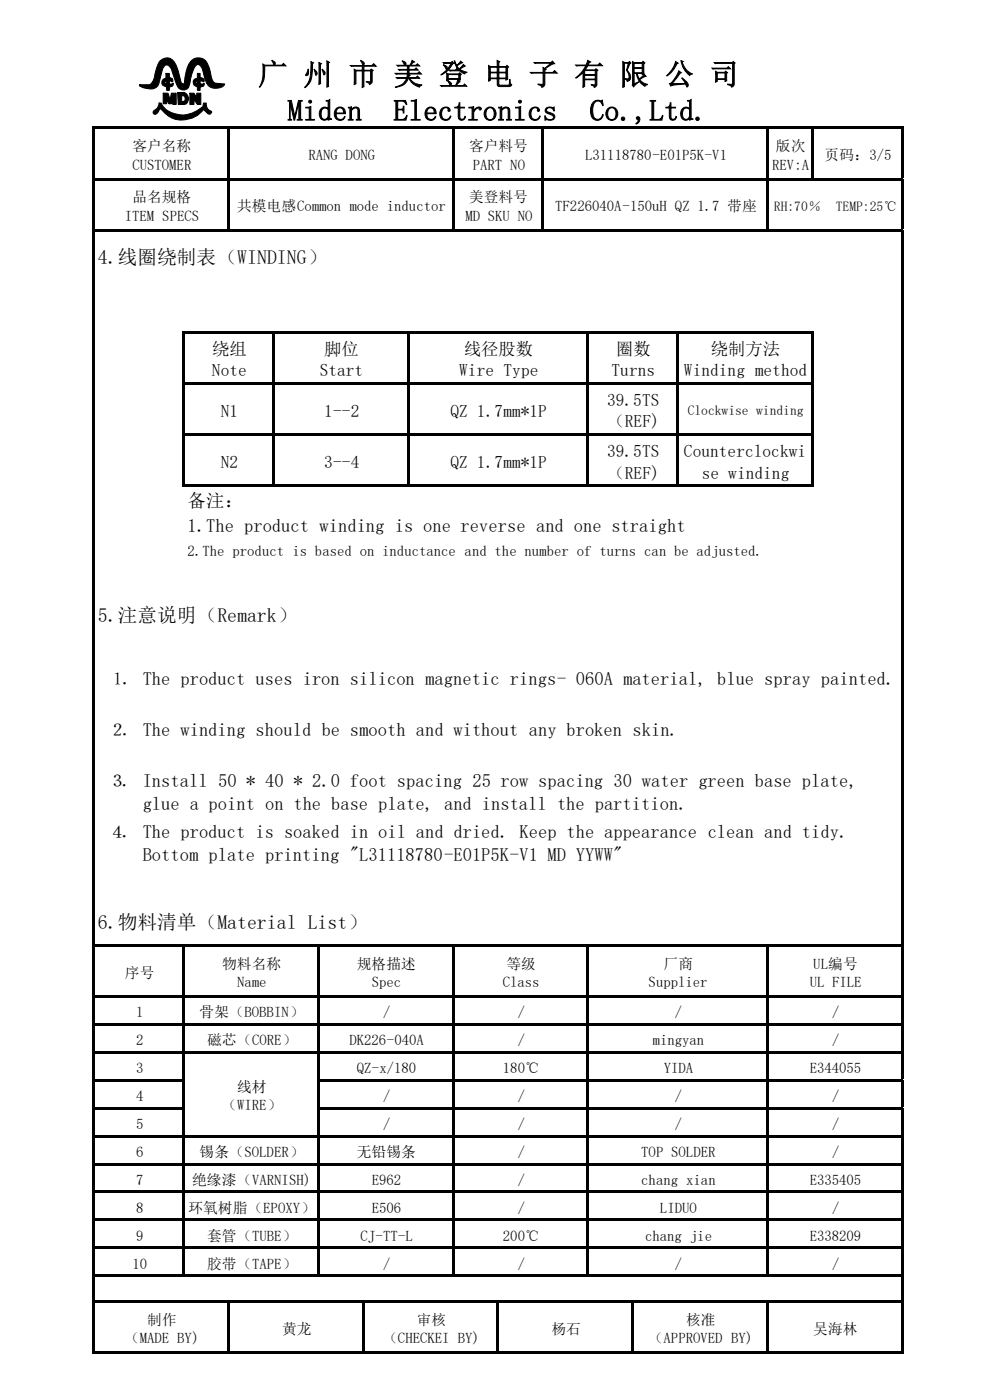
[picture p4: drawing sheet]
<svg xmlns="http://www.w3.org/2000/svg" width="210mm" height="297mm" viewBox="0 0 210 297" stroke-linecap="round" stroke-linejoin="round" font-family="sans-serif">
<g fill="#000">
<path d="M19.6 26.9h.6v10.8h-.6z" fill-rule="evenodd"/>
<path d="M19.6 37.7h.6v10.9h-.6z" fill-rule="evenodd"/>
<path d="M20.2 26.9h171.4v.5h-171.4z" fill-rule="evenodd"/>
<path d="M20.2 37.7h151.8v.5h-151.8z" fill-rule="evenodd"/>
<path d="M48.2 27.1h.5v10.6h-.5z" fill-rule="evenodd"/>
<path d="M48.2 38h.5v11.1h-.5z" fill-rule="evenodd"/>
<path d="M95.8 27.1h.6v10.6h-.6z" fill-rule="evenodd"/>
<path d="M95.8 38h.6v11.1h-.6z" fill-rule="evenodd"/>
<path d="M114.9 27.1h.5v10.6h-.5z" fill-rule="evenodd"/>
<path d="M114.9 38h.5v11.1h-.5z" fill-rule="evenodd"/>
<path d="M162.5 27.1h.5v10.6h-.5z" fill-rule="evenodd"/>
<path d="M162.5 38h.5v11.1h-.5z" fill-rule="evenodd"/>
<path d="M172 27.1h.6v11.1h-.6z" fill-rule="evenodd"/>
<path d="M172.6 37.7h19v.5h-19z" fill-rule="evenodd"/>
<path d="M191.1 27.1h.5v10.6h-.5z" fill-rule="evenodd"/>
<path d="M191.1 38h.5v10.6h-.5z" fill-rule="evenodd"/>
<path d="M19.6 48.6h.6v130.5h-.6z" fill-rule="evenodd"/>
<path d="M20.2 48.6h28v.5h-28z" fill-rule="evenodd"/>
<path d="M48.7 48.6h47.1v.5h-47.1z" fill-rule="evenodd"/>
<path d="M96.4 48.6h18.5v.5h-18.5z" fill-rule="evenodd"/>
<path d="M115.4 48.6h47.1v.5h-47.1z" fill-rule="evenodd"/>
<path d="M163 48.6h28.6v.5h-28.6z" fill-rule="evenodd"/>
<path d="M191.1 48.8h.5v124.9h-.5z" fill-rule="evenodd"/>
<path d="M38.7 70.2h.5v10.9h-.5z" fill-rule="evenodd"/>
<path d="M39.2 70.2h133.4v.5h-133.4z" fill-rule="evenodd"/>
<path d="M57.7 70.5h.6v10.6h-.6z" fill-rule="evenodd"/>
<path d="M86.3 70.5h.5v10.6h-.5z" fill-rule="evenodd"/>
<path d="M124.4 70.5h.5v10.6h-.5z" fill-rule="evenodd"/>
<path d="M143.5 70.5h.5v10.6h-.5z" fill-rule="evenodd"/>
<path d="M172 70.5h.6v10.6h-.6z" fill-rule="evenodd"/>
<path d="M38.7 81.1h.5v10.8h-.5z" fill-rule="evenodd"/>
<path d="M38.7 91.9h.5v11.4h-.5z" fill-rule="evenodd"/>
<path d="M39.2 81.1h133.4v.5h-133.4z" fill-rule="evenodd"/>
<path d="M39.2 91.9h133.4v.5h-133.4z" fill-rule="evenodd"/>
<path d="M57.7 81.3h.6v10.6h-.6z" fill-rule="evenodd"/>
<path d="M57.7 92.2h.6v11.1h-.6z" fill-rule="evenodd"/>
<path d="M86.3 81.3h.5v10.6h-.5z" fill-rule="evenodd"/>
<path d="M86.3 92.2h.5v11.1h-.5z" fill-rule="evenodd"/>
<path d="M124.4 81.3h.5v10.6h-.5z" fill-rule="evenodd"/>
<path d="M124.4 92.2h.5v11.1h-.5z" fill-rule="evenodd"/>
<path d="M143.5 81.3h.5v10.6h-.5z" fill-rule="evenodd"/>
<path d="M143.5 92.2h.5v11.1h-.5z" fill-rule="evenodd"/>
<path d="M172 81.3h.6v10.6h-.6z" fill-rule="evenodd"/>
<path d="M172 92.2h.6v11.1h-.6z" fill-rule="evenodd"/>
<path d="M39.2 102.7h18.5v.6h-18.5z" fill-rule="evenodd"/>
<path d="M58.3 102.7h28v.6h-28z" fill-rule="evenodd"/>
<path d="M86.8 102.7h37.6v.6h-37.6z" fill-rule="evenodd"/>
<path d="M124.9 102.7h18.6v.6h-18.6z" fill-rule="evenodd"/>
<path d="M144 102.7h28v.6h-28z" fill-rule="evenodd"/>
<path d="M19.6 179.1h.6v10.8h-.6z" fill-rule="evenodd"/>
<path d="M191.1 173.7h.5v16.2h-.5z" fill-rule="evenodd"/>
<path d="M19.6 189.9h.6v10.4h-.6z" fill-rule="evenodd"/>
<path d="M191.1 189.9h.5v10.4h-.5z" fill-rule="evenodd"/>
<path d="M19.6 200.3h.6v10.8h-.6z" fill-rule="evenodd"/>
<path d="M19.6 211.1h.6v5.9h-.6z" fill-rule="evenodd"/>
<path d="M19.6 217h.6v6h-.6z" fill-rule="evenodd"/>
<path d="M20.2 200.3h171.4v.5h-171.4z" fill-rule="evenodd"/>
<path d="M20.2 211.1h171.4v.5h-171.4z" fill-rule="evenodd"/>
<path d="M20.2 217h171.4v.6h-171.4z" fill-rule="evenodd"/>
<path d="M38.7 200.5h.5v10.6h-.5z" fill-rule="evenodd"/>
<path d="M38.7 211.4h.5v5.6h-.5z" fill-rule="evenodd"/>
<path d="M38.7 217.3h.5v5.7h-.5z" fill-rule="evenodd"/>
<path d="M67.3 200.5h.5v10.6h-.5z" fill-rule="evenodd"/>
<path d="M67.3 211.4h.5v5.6h-.5z" fill-rule="evenodd"/>
<path d="M67.3 217.3h.5v5.7h-.5z" fill-rule="evenodd"/>
<path d="M95.8 200.5h.6v10.6h-.6z" fill-rule="evenodd"/>
<path d="M95.8 211.4h.6v5.6h-.6z" fill-rule="evenodd"/>
<path d="M95.8 217.3h.6v5.7h-.6z" fill-rule="evenodd"/>
<path d="M124.4 200.5h.5v10.6h-.5z" fill-rule="evenodd"/>
<path d="M124.4 211.4h.5v5.6h-.5z" fill-rule="evenodd"/>
<path d="M124.4 217.3h.5v5.7h-.5z" fill-rule="evenodd"/>
<path d="M162.5 200.5h.5v10.6h-.5z" fill-rule="evenodd"/>
<path d="M162.5 211.4h.5v5.6h-.5z" fill-rule="evenodd"/>
<path d="M162.5 217.3h.5v5.7h-.5z" fill-rule="evenodd"/>
<path d="M191.1 200.5h.5v10.6h-.5z" fill-rule="evenodd"/>
<path d="M191.1 211.4h.5v5.6h-.5z" fill-rule="evenodd"/>
<path d="M191.1 217.3h.5v5.7h-.5z" fill-rule="evenodd"/>
<path d="M19.6 223h.6v5.9h-.6z" fill-rule="evenodd"/>
<path d="M19.6 228.9h.6v5.9h-.6z" fill-rule="evenodd"/>
<path d="M19.6 234.8h.6v5.9h-.6z" fill-rule="evenodd"/>
<path d="M20.2 223h171.4v.5h-171.4z" fill-rule="evenodd"/>
<path d="M20.2 228.9h19v.5h-19z" fill-rule="evenodd"/>
<path d="M20.2 234.8h19v.5h-19z" fill-rule="evenodd"/>
<path d="M38.7 223.2h.5v5.7h-.5z" fill-rule="evenodd"/>
<path d="M38.7 229.2h.5v5.6h-.5z" fill-rule="evenodd"/>
<path d="M38.7 235.1h.5v5.6h-.5z" fill-rule="evenodd"/>
<path d="M67.3 223.2h.5v5.7h-.5z" fill-rule="evenodd"/>
<path d="M67.3 228.9h.5v5.9h-.5z" fill-rule="evenodd"/>
<path d="M67.3 234.8h.5v5.9h-.5z" fill-rule="evenodd"/>
<path d="M67.8 228.9h123.8v.5h-123.8z" fill-rule="evenodd"/>
<path d="M67.8 234.8h123.8v.5h-123.8z" fill-rule="evenodd"/>
<path d="M95.8 223.2h.6v5.7h-.6z" fill-rule="evenodd"/>
<path d="M95.8 229.2h.6v5.6h-.6z" fill-rule="evenodd"/>
<path d="M95.8 235.1h.6v5.6h-.6z" fill-rule="evenodd"/>
<path d="M124.4 223.2h.5v5.7h-.5z" fill-rule="evenodd"/>
<path d="M124.4 229.2h.5v5.6h-.5z" fill-rule="evenodd"/>
<path d="M124.4 235.1h.5v5.6h-.5z" fill-rule="evenodd"/>
<path d="M162.5 223.2h.5v5.7h-.5z" fill-rule="evenodd"/>
<path d="M162.5 229.2h.5v5.6h-.5z" fill-rule="evenodd"/>
<path d="M162.5 235.1h.5v5.6h-.5z" fill-rule="evenodd"/>
<path d="M191.1 223.2h.5v5.7h-.5z" fill-rule="evenodd"/>
<path d="M191.1 229.2h.5v5.6h-.5z" fill-rule="evenodd"/>
<path d="M191.1 235.1h.5v5.6h-.5z" fill-rule="evenodd"/>
<path d="M19.6 240.7h.6v6h-.6z" fill-rule="evenodd"/>
<path d="M19.6 246.7h.6v5.9h-.6z" fill-rule="evenodd"/>
<path d="M19.6 252.6h.6v5.9h-.6z" fill-rule="evenodd"/>
<path d="M19.6 258.5h.6v6h-.6z" fill-rule="evenodd"/>
<path d="M20.2 240.7h171.4v.6h-171.4z" fill-rule="evenodd"/>
<path d="M20.2 246.7h171.4v.5h-171.4z" fill-rule="evenodd"/>
<path d="M20.2 252.6h171.4v.5h-171.4z" fill-rule="evenodd"/>
<path d="M20.2 258.5h171.4v.5h-171.4z" fill-rule="evenodd"/>
<path d="M38.7 241h.5v5.7h-.5z" fill-rule="evenodd"/>
<path d="M38.7 246.9h.5v5.7h-.5z" fill-rule="evenodd"/>
<path d="M38.7 252.9h.5v5.6h-.5z" fill-rule="evenodd"/>
<path d="M38.7 258.8h.5v5.7h-.5z" fill-rule="evenodd"/>
<path d="M67.3 241h.5v5.7h-.5z" fill-rule="evenodd"/>
<path d="M67.3 246.9h.5v5.7h-.5z" fill-rule="evenodd"/>
<path d="M67.3 252.9h.5v5.6h-.5z" fill-rule="evenodd"/>
<path d="M67.3 258.8h.5v5.7h-.5z" fill-rule="evenodd"/>
<path d="M95.8 241h.6v5.7h-.6z" fill-rule="evenodd"/>
<path d="M95.8 246.9h.6v5.7h-.6z" fill-rule="evenodd"/>
<path d="M95.8 252.9h.6v5.6h-.6z" fill-rule="evenodd"/>
<path d="M95.8 258.8h.6v5.7h-.6z" fill-rule="evenodd"/>
<path d="M124.4 241h.5v5.7h-.5z" fill-rule="evenodd"/>
<path d="M124.4 246.9h.5v5.7h-.5z" fill-rule="evenodd"/>
<path d="M124.4 252.9h.5v5.6h-.5z" fill-rule="evenodd"/>
<path d="M124.4 258.8h.5v5.7h-.5z" fill-rule="evenodd"/>
<path d="M162.5 241h.5v5.7h-.5z" fill-rule="evenodd"/>
<path d="M162.5 246.9h.5v5.7h-.5z" fill-rule="evenodd"/>
<path d="M162.5 252.9h.5v5.6h-.5z" fill-rule="evenodd"/>
<path d="M162.5 258.8h.5v5.7h-.5z" fill-rule="evenodd"/>
<path d="M191.1 241h.5v5.7h-.5z" fill-rule="evenodd"/>
<path d="M191.1 246.9h.5v5.7h-.5z" fill-rule="evenodd"/>
<path d="M191.1 252.9h.5v5.6h-.5z" fill-rule="evenodd"/>
<path d="M191.1 258.8h.5v5.7h-.5z" fill-rule="evenodd"/>
<path d="M19.6 264.5h.6v5.9h-.6z" fill-rule="evenodd"/>
<path d="M19.6 270.4h.6v5.4h-.6z" fill-rule="evenodd"/>
<path d="M19.6 275.8h.6v11.3h-.6z" fill-rule="evenodd"/>
<path d="M20.2 264.5h171.4v.5h-171.4z" fill-rule="evenodd"/>
<path d="M20.2 270.4h18.5v.5h-18.5z" fill-rule="evenodd"/>
<path d="M20.2 275.8h171.4v.5h-171.4z" fill-rule="evenodd"/>
<path d="M38.7 264.7h.5v6.2h-.5z" fill-rule="evenodd"/>
<path d="M39.2 270.4h28.1v.5h-28.1z" fill-rule="evenodd"/>
<path d="M48.2 276.1h.5v11h-.5z" fill-rule="evenodd"/>
<path d="M67.3 264.7h.5v6.2h-.5z" fill-rule="evenodd"/>
<path d="M67.8 270.4h28v.5h-28z" fill-rule="evenodd"/>
<path d="M76.8 276.1h.5v11h-.5z" fill-rule="evenodd"/>
<path d="M95.8 264.7h.6v6.2h-.6z" fill-rule="evenodd"/>
<path d="M96.4 270.4h28v.5h-28z" fill-rule="evenodd"/>
<path d="M105.4 276.1h.5v11h-.5z" fill-rule="evenodd"/>
<path d="M124.4 264.7h.5v6.2h-.5z" fill-rule="evenodd"/>
<path d="M124.9 270.4h37.6v.5h-37.6z" fill-rule="evenodd"/>
<path d="M133.9 276.1h.6v11h-.6z" fill-rule="evenodd"/>
<path d="M162.5 264.7h.5v6.2h-.5z" fill-rule="evenodd"/>
<path d="M162.5 276.1h.5v11h-.5z" fill-rule="evenodd"/>
<path d="M163 270.4h28.6v.5h-28.6z" fill-rule="evenodd"/>
<path d="M191.1 264.7h.5v5.7h-.5z" fill-rule="evenodd"/>
<path d="M191.1 270.6h.5v5.2h-.5z" fill-rule="evenodd"/>
<path d="M191.1 276.1h.5v11h-.5z" fill-rule="evenodd"/>
<path d="M20.2 286.6h28v.5h-28z" fill-rule="evenodd"/>
<path d="M48.7 286.6h28.1v.5h-28.1z" fill-rule="evenodd"/>
<path d="M77.3 286.6h28.1v.5h-28.1z" fill-rule="evenodd"/>
<path d="M105.9 286.6h28v.5h-28z" fill-rule="evenodd"/>
<path d="M134.5 286.6h28v.5h-28z" fill-rule="evenodd"/>
<path d="M163 286.6h28.1v.5h-28.1z" fill-rule="evenodd"/>
</g>
<path d="M29.5 12.3h18.5v13.3h-18.5z" fill-rule="evenodd" fill="#fff"/>
<g fill="#000">
<path d="M34.1 12.8a1.98 1.98 0 0 1 3.3 1.1l1 3.5 .2 .3h.5l.3-2a3.8 3.8 0 0 1 2-3.3 2.29 2.29 0 0 1 3 2l.2 .9a3.1 3.1 0 0 0 1 2.3l2.1 .2a2.38 2.38 0 0 1-2.5 .8 2.38 2.38 0 0 1-1.8-1.9l-.1-.7a2.88 2.88 0 0 0-1.1-2.3h-.3a2.69 2.69 0 0 0-1.2 2l-.4 1.7a1.43 1.43 0 0 1-.8 1.5 1.43 1.43 0 0 1-1.7-.3l-1-2.5a3.3 3.3 0 0 0-1.2-2.3 .94 .94 0 0 0-1.1 .9l-.8 2.8a1.81 1.81 0 0 1-2.4 1.3l-1.3-.4-.5-.3 .2-.1h2l.5-.5 .4-.7 .9-3.1z" fill-rule="evenodd"/>
<path d="M35.2 15.6h.7v.9h.3a.51 .51 0 0 1 .4 .3 .51 .51 0 0 1-.1 .6l-.6-.2v.6l.9-.1-.3 .6-.6 .1v.8h-.6v-.8a.9 .9 0 0 1-1-.8 .9 .9 0 0 1 .9-1z" fill-rule="evenodd"/>
</g>
<path d="M34.1 12.8a1.98 1.98 0 0 1 3.3 1.1l1 3.5 .2 .3h.5l.3-2a3.8 3.8 0 0 1 2-3.3 2.29 2.29 0 0 1 3 2l.2 .9a3.1 3.1 0 0 0 1 2.3l2.1 .2a2.38 2.38 0 0 1-2.5 .8 2.38 2.38 0 0 1-1.8-1.9l-.1-.7a2.88 2.88 0 0 0-1.1-2.3h-.3a2.69 2.69 0 0 0-1.2 2l-.4 1.7a1.43 1.43 0 0 1-.8 1.5 1.43 1.43 0 0 1-1.7-.3l-1-2.5a3.3 3.3 0 0 0-1.2-2.3 .94 .94 0 0 0-1.1 .9l-.8 2.8a1.81 1.81 0 0 1-2.4 1.3l-1.3-.4-.5-.3 .2-.1h2l.5-.5 .4-.7 .9-3.1zM35.2 15.6h.7v.9h.3a.51 .51 0 0 1 .4 .3 .51 .51 0 0 1-.1 .6l-.6-.2v.6l.9-.1-.3 .6-.6 .1v.8h-.6v-.8a.9 .9 0 0 1-1-.8 .9 .9 0 0 1 .9-1z" fill="none" stroke="#000" stroke-width=".21"/>
<path d="M35.1 17.2h.2v.6l-.3-.2z" fill-rule="evenodd" fill="#fff"/>
<path d="M35.1 17.2h.2v.6l-.3-.2zM41.9 15.6h.5v.9h.3a.51 .51 0 0 1 .6 .3 .51 .51 0 0 1-.1 .6l-.8-.2v.6l.9-.1v.4l-.2 .2-.7 .1v.8h-.5v-.8a.9 .9 0 0 1-.9-.9 .9 .9 0 0 1 .9-.9zM33.7 21.9h.5a5.3 5.3 0 0 0 6.8 2l2-1.3 .2-.7h.6a1.66 1.66 0 0 0 1.1 1.8l-.3 .5a2.05 2.05 0 0 1-1.4-1 5.7 5.7 0 0 1-9.2-.1l-.5 .8a.51 .51 0 0 1-.6 .4 .51 .51 0 0 1-.4-.5l.3-.4a1.74 1.74 0 0 0 .9-1.5z" fill="none" stroke="#000" stroke-width=".21"/>
<g fill="#000">
<path d="M41.9 15.6h.5v.9h.3a.51 .51 0 0 1 .6 .3 .51 .51 0 0 1-.1 .6l-.8-.2v.6l.9-.1v.4l-.2 .2-.7 .1v.8h-.5v-.8a.9 .9 0 0 1-.9-.9 .9 .9 0 0 1 .9-.9z" fill-rule="evenodd"/>
<path d="M33.7 21.9h.5a5.3 5.3 0 0 0 6.8 2l2-1.3 .2-.7h.6a1.66 1.66 0 0 0 1.1 1.8l-.3 .5a2.05 2.05 0 0 1-1.4-1 5.7 5.7 0 0 1-9.2-.1l-.5 .8a.51 .51 0 0 1-.6 .4 .51 .51 0 0 1-.4-.5l.3-.4a1.74 1.74 0 0 0 .9-1.5z" fill-rule="evenodd"/>
</g>
<path d="M41.7 17.2h.2v.5l-.4-.1z" fill-rule="evenodd" fill="#fff"/>
<path d="M34.6 19.8h1l.5 1.3 .3-1.3h1v2.4h-.8l-.1-.9-.1 .7h-.6l-.3-.9-.2 .9h-.7zM37.7 19.6h1.3a1.3 1.3 0 0 1 1 1.3 1.3 1.3 0 0 1-1 1.3h-1.2zM41.7 17.2h.2v.5l-.4-.1z" fill="none" stroke="#000" stroke-width=".21"/>
<g fill="#000">
<path d="M34.6 19.8h1l.5 1.3 .3-1.3h1v2.4h-.8l-.1-.9-.1 .7h-.6l-.3-.9-.2 .9h-.7z" fill-rule="evenodd"/>
<path d="M37.7 19.6h1.3a1.3 1.3 0 0 1 1 1.3 1.3 1.3 0 0 1-1 1.3h-1.2z" fill-rule="evenodd"/>
</g>
<path d="M38.5 20.4l.4-.1a.74 .74 0 0 1 .2 1.2l-.6 .1z" fill-rule="evenodd" fill="#fff"/>
<path d="M40.3 19.8h.8l.6 .9v-.9h.9v2.4h-.7l-.8-1.1v1.1h-.8zM38.5 20.4l.4-.1a.74 .74 0 0 1 .2 1.2l-.6 .1z" fill="none" stroke="#000" stroke-width=".21"/>
<path d="M40.3 19.8h.8l.6 .9v-.9h.9v2.4h-.7l-.8-1.1v1.1h-.8z" fill-rule="evenodd" fill="#000"/>
<g font-size="6.3">
<text x="54.8" y="17.9">广 州 市 美 登 电 子 有 限 公 司</text>
<text x="61" y="25.6">Miden</text>
<text x="83.4" y="25.6">Electronics</text>
<text x="125.1" y="25.6">Co.,Ltd.</text>
</g>
<g font-size="4.2">
<text x="20.7" y="56.1">4.线圈绕制表（WINDING）</text>
<text x="20.7" y="132">5.注意说明（Remark）</text>
<text x="20.7" y="197">6.物料清单（Material List）</text>
</g>
<g font-size="3.9">
<text x="39.8" y="107.5">备注：</text>
<text x="39.8" y="112.9">1.The product winding is one reverse and one straight</text>
<text x="22.9" y="145.4">⒈</text>
<text x="30.3" y="145.3">The product uses iron silicon magnetic rings- 060A material, blue spray painted.</text>
<text x="22.9" y="156.3">⒉</text>
<text x="30.3" y="156.2">The winding should be smooth and without any broken skin.</text>
<text x="22.9" y="167.1">⒊</text>
<text x="30.3" y="167">Install 50 * 40 * 2.0 foot spacing 25 row spacing 30 water green base plate,</text>
<text x="30.3" y="171.8">glue a point on the base plate, and install the partition.</text>
<text x="22.9" y="177.9">⒋</text>
<text x="30.3" y="177.9">The product is soaked in oil and dried. Keep the appearance clean and tidy.</text>
<text x="30.3" y="182.7">Bottom plate printing &quot;L31118780-E01P5K-V1 MD YYWW&quot;</text>
</g>
<g font-size="3.7">
<text x="45" y="75.4">绕组</text>
<text x="68.8" y="75.4">脚位</text>
<text x="98.4" y="75.4">线径股数</text>
<text x="130.7" y="75.4">圈数</text>
<text x="150.8" y="75.4">绕制方法</text>
<text x="45" y="79.9">Note</text>
<text x="67.8" y="79.9">Start</text>
<text x="97.4" y="79.9">Wire Type</text>
<text x="129.7" y="79.9">Turns</text>
<text x="145.1" y="79.9">Winding method</text>
<text x="46.9" y="88.5">N1</text>
<text x="68.8" y="88.5">1--2</text>
<text x="95.5" y="88.5">QZ 1.7mm*1P</text>
<text x="128.8" y="86.2">39.5TS</text>
<text x="128.8" y="90.7">（REF)</text>
<text x="46.9" y="99.3">N2</text>
<text x="68.8" y="99.3">3--4</text>
<text x="95.5" y="99.3">QZ 1.7mm*1P</text>
<text x="128.8" y="97">39.5TS</text>
<text x="128.8" y="101.5">（REF)</text>
<text x="145.1" y="97">Counterclockwi</text>
<text x="148.8" y="101.5">se winding</text>
</g>
<g font-size="3.1">
<text x="28.1" y="32.1">客户名称</text>
<text x="28.1" y="36">CUSTOMER</text>
<text x="65.4" y="34">RANG DONG</text>
<text x="99.5" y="32.1">客户料号</text>
<text x="100.3" y="36">PART NO</text>
<text x="124.1" y="34">L31118780-E01P5K-V1</text>
<text x="163.8" y="36">REV:A</text>
<text x="164.6" y="32.1">版次</text>
<text x="174.9" y="34">页码：3/5</text>
<text x="26.5" y="46.8">ITEM SPECS</text>
<text x="28.1" y="42.9">品名规格</text>
<text x="50.3" y="44.8">共模电感Common mode inductor</text>
<text x="98.7" y="46.8">MD SKU NO</text>
<text x="99.5" y="42.9">美登料号</text>
<text x="117.8" y="44.8">TF226040A-150uH QZ 1.7 带座</text>
<text x="39.8" y="118">2.The product is based on inductance and the number of turns can be adjusted.</text>
<text x="26.5" y="207.4">序号</text>
<text x="47.1" y="205.5">物料名称</text>
<text x="50.3" y="209.4">Name</text>
<text x="75.7" y="205.5">规格描述</text>
<text x="78.9" y="209.4">Spec</text>
<text x="106.6" y="209.4">Class</text>
<text x="107.4" y="205.5">等级</text>
<text x="137.6" y="209.4">Supplier</text>
<text x="140.8" y="205.5">厂商</text>
<text x="171.7" y="209.4">UL FILE</text>
<text x="172.5" y="205.5">UL编号</text>
<text x="28.9" y="215.8">1</text>
<text x="42.3" y="215.8">骨架（BOBBIN）</text>
<text x="81.3" y="215.8">/</text>
<text x="109.9" y="215.8">/</text>
<text x="143.2" y="215.8">/</text>
<text x="176.5" y="215.8">/</text>
<text x="28.9" y="221.8">2</text>
<text x="43.9" y="221.8">磁芯（CORE）</text>
<text x="74.1" y="221.8">DK226-040A</text>
<text x="109.9" y="221.8">/</text>
<text x="138.4" y="221.8">mingyan</text>
<text x="176.5" y="221.8">/</text>
<text x="28.9" y="227.7">3</text>
<text x="75.7" y="227.7">QZ-x/180</text>
<text x="106.7" y="227.7">180℃</text>
<text x="140.8" y="227.7">YIDA</text>
<text x="171.7" y="227.7">E344055</text>
<text x="28.9" y="233.6">4</text>
<text x="50.3" y="231.7">线材</text>
<text x="81.3" y="233.6">/</text>
<text x="109.9" y="233.6">/</text>
<text x="143.2" y="233.6">/</text>
<text x="176.5" y="233.6">/</text>
<text x="28.9" y="239.5">5</text>
<text x="47.1" y="235.5">（WIRE）</text>
<text x="81.3" y="239.5">/</text>
<text x="109.9" y="239.5">/</text>
<text x="143.2" y="239.5">/</text>
<text x="176.5" y="239.5">/</text>
<text x="28.9" y="245.5">6</text>
<text x="42.3" y="245.5">锡条（SOLDER）</text>
<text x="75.7" y="245.5">无铅锡条</text>
<text x="109.9" y="245.5">/</text>
<text x="136" y="245.5">TOP SOLDER</text>
<text x="176.5" y="245.5">/</text>
<text x="28.9" y="251.4">7</text>
<text x="40.8" y="251.4">绝缘漆（VARNISH)</text>
<text x="78.9" y="251.4">E962</text>
<text x="109.8" y="251.4">/</text>
<text x="136" y="251.4">chang xian</text>
<text x="171.7" y="251.4">E335405</text>
<text x="28.9" y="257.3">8</text>
<text x="40" y="257.3">环氧树脂（EPOXY）</text>
<text x="78.9" y="257.3">E506</text>
<text x="109.9" y="257.3">/</text>
<text x="140" y="257.3">LIDUO</text>
<text x="176.5" y="257.3">/</text>
<text x="28.9" y="263.2">9</text>
<text x="43.9" y="263.2">套管（TUBE）</text>
<text x="76.5" y="263.2">CJ-TT-L</text>
<text x="106.7" y="263.2">200℃</text>
<text x="136.8" y="263.2">chang jie</text>
<text x="171.7" y="263.2">E338209</text>
<text x="28.1" y="269.2">10</text>
<text x="43.9" y="269.2">胶带（TAPE）</text>
<text x="81.3" y="269.2">/</text>
<text x="109.9" y="269.2">/</text>
<text x="143.2" y="269.2">/</text>
<text x="176.5" y="269.2">/</text>
<text x="31.2" y="281">制作</text>
<text x="88.4" y="281">审核</text>
<text x="145.5" y="281">核准</text>
<text x="26.5" y="284.9">（MADE BY)</text>
<text x="59.8" y="282.9">黄龙</text>
<text x="81.2" y="284.9">（CHECKEI BY)</text>
<text x="117" y="282.9">杨石</text>
<text x="137.6" y="284.9">（APPROVED BY)</text>
<text x="172.5" y="282.9">吴海林</text>
</g>
<g font-size="2.9">
<text x="164.2" y="44.8">RH:70％</text>
<text x="177.3" y="44.8">TEMP:25℃</text>
<text x="145.9" y="88.1">Clockwise winding</text>
</g>
</svg>
